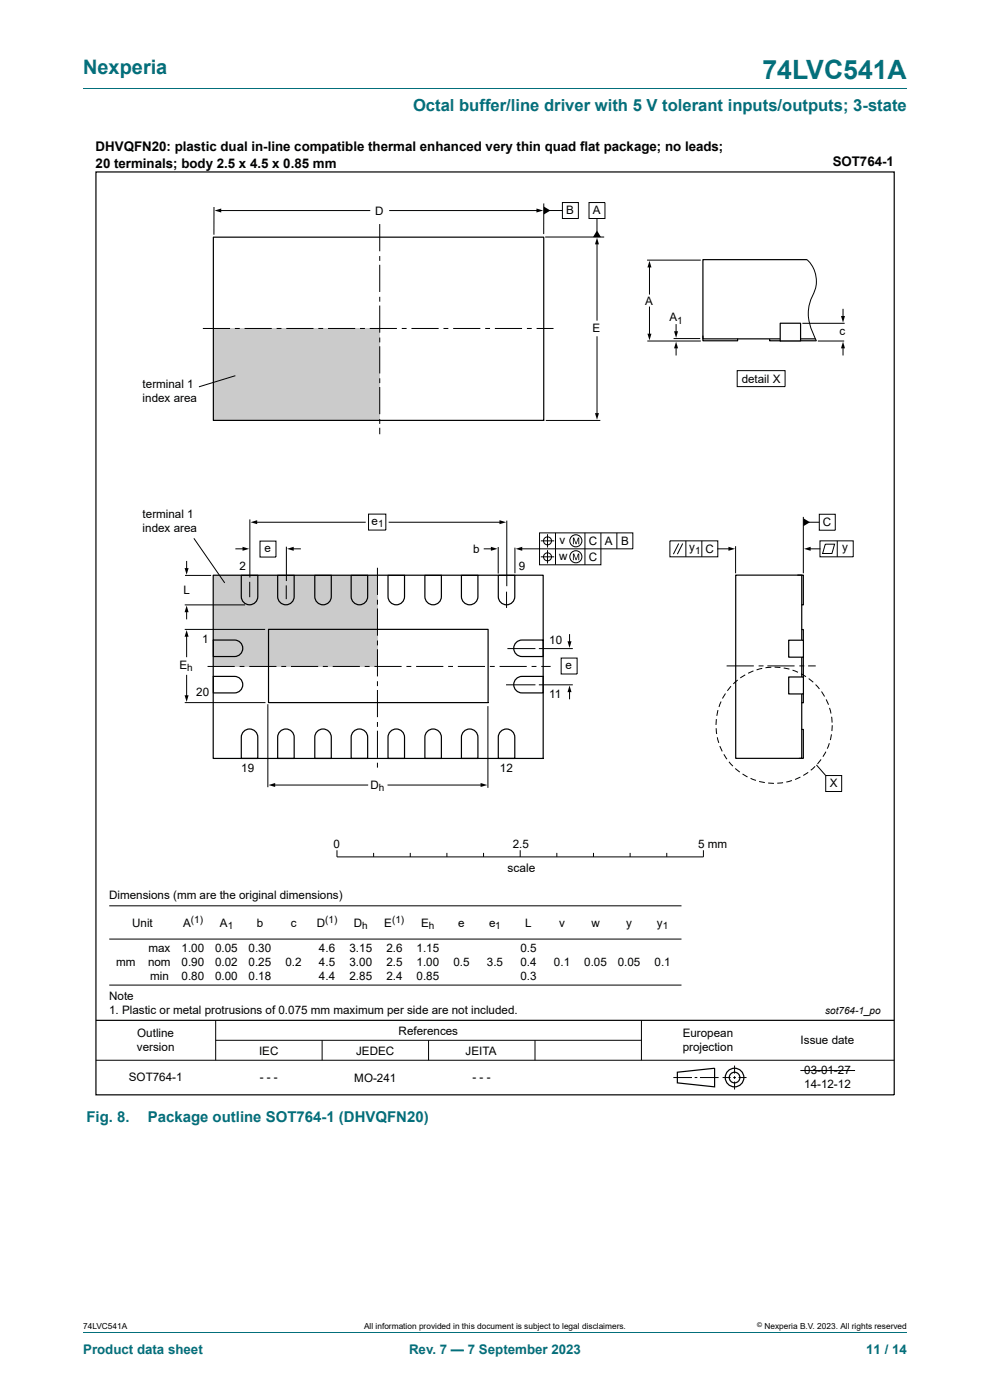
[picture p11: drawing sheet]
<svg xmlns="http://www.w3.org/2000/svg" width="210mm" height="297mm" viewBox="0 0 210 297" stroke-linecap="round" stroke-linejoin="round" font-family="sans-serif">
<path d="M17.6 18.8h174.8" fill="none" stroke="#036f7b" stroke-width=".21"/>
<g fill="none" stroke="#000" stroke-width=".21">
<path d="M116.5 44.7h2.8M119.3 43h3.4v3.4h-3.4zM124.9 43h3.4v3.4h-3.4zM126.6 46.4v2.8M156.4 78.6h10.1v3.4h-10.1zM39.6 119.1v1.7M55.2 114.8h3.3v3.4h-3.3zM78.2 109.1h3.6v3.4h-3.6zM114.4 113h19.8v3.4h-19.8zM114.7 114.7h2.9M114.7 118.1h2.9M116.1 113.3v2.9"/>
<path d="M116.1 116.7v2.8M117.8 113v6.8M124.1 113v6.8M127.5 113v6.8h-13.1v-3.4h-3.9M130.9 113v3.4M142.1 114.7h10.2v3.4h-10.2zM144 115.3l-1.2 2.3M144.8 115.3l-1.1 2.3M145.5 114.7v3.4M148.9 114.7v3.4M152.3 116.4h2.5M156 115.9v5.7"/>
<path d="M170.4 109.7v11.9M171.5 110.8h2.3M171.7 116.4h2.2M173.8 109.1h3.4v3.4h-3.4zM173.9 114.7h7.1v3.4h-7.1zM175.1 115.4h1.9l-.5 2h-2zM177.6 114.7v3.4M119 139.6h3.4v3.4h-3.4zM151.9 154.5l.1 1.2M152 152.6l-.1 1.2M152.2 156.4l.3 1.2M152.3 150.6l-.2 1.3"/>
<path d="M152.7 158.3l.5 1.1M153 148.8l-.5 1.2M153.9 147.1l-.6 1.1M155.1 145.6l-.8 .9M156.5 144.3l-.9 .8M158.1 143.2l-1.1 .6M159.8 142.3l-1.1 .5M161.7 141.8l-1.2 .3M163.6 141.6l-1.2 .1M164.3 141.5l1.2 .1M166.2 141.7l1.2 .3M168.1 142.2l1.2 .4"/>
<path d="M169.9 142.9l1.1 .7M171.5 144l1 .7M173 145.2l.8 1M174.3 146.7l.6 1.1M175.2 159.5l-.6 1M175.2 148.4l.5 1.1M175.9 157.7l-.4 1.1M176 150.2l.3 1.2M176.4 155.8l-.3 1.2M176.4 152.1l.1 1.2M176.5 153.9v1.2M153.5 160l.7 1.1"/>
<path d="M154.6 161.6l.9 .9M156 163l.9 .8M157.5 164.2l1.1 .6M159.2 165.1l1.2 .5M161 165.8l1.2 .2M162.9 166.1l1.3 .1M166.1 166l-1.2 .2M168 165.6l-1.2 .3M169.8 164.9l-1.1 .5M171.4 163.8l-1 .7M172.9 162.6l-.9 .8M173.2 162.3l2 2.2"/>
<path d="M174.2 161.1l-.8 1M175.2 164.5h3.3v3.4h-3.3zM23.2 199.2h121.4M23.2 192.2h121.4M23.2 209h121.4M45.8 216.5v8.4M136.1 216.5v8.4M20.4 224.9h169.3M45.8 220.7h90.3M68.3 220.7v4.2M90.9 220.7v4.2M113.5 220.7v4.2"/>
<path d="M142.8 228.6h4M147.4 228.6h.5M148.5 228.6h3.9M153.3 228.6h1.7M155.5 228.6h.6M155.8 226.1v1.6M155.8 228.3v.6M155.8 229.4v1.7M156.7 228.6h1.7M169.8 227.1h11.6"/>
<circle cx="116.1" cy="118.1" r=".85"/>
<circle cx="116.1" cy="114.7" r=".85"/>
<circle cx="122.2" cy="118.1" r="1.28"/>
<circle cx="122.2" cy="114.7" r="1.28"/>
</g>
<g fill="none" stroke="#000" stroke-width=".25">
<path d="M20.4 216.5h169.3M143.7 227.5l7.9-.9v4l-7.9-.9z"/>
<circle cx="155.8" cy="228.6" r="1.13"/>
<circle cx="155.8" cy="228.6" r="1.98"/>
</g>
<path d="M115.3 43.8l1.5 .9-1.5 .8zM126.6 48.9l.9 1.4h-1.7zM109.4 116.4l1.4-.4v.8zM121.5 114.1h.3l.4 1.1 .4-1.1h.3v1.3h-.2v-1.1l-.4 1.1h-.2l-.4-1.1v1.1h-.2zM121.5 117.4h.3l.4 1.2 .4-1.2h.3v1.4h-.2v-1.1l-.4 1.1h-.2l-.4-1.1v1.1h-.2zM154.5 116l1.4 .4-1.4 .4zM170.4 109.9l1.4 .9-1.4 .8zM170.5 116.4l1.5-.4v.8zM39.2 120.5h.8l-.4 1.4z" fill="#000"/>
<g fill="#cbcbcb">
<path d="M45.3 69.7h35.2v19.5h-35.2z"/>
<path d="M45.2 122.1h34.9v19.3h-34.9z"/>
</g>
<g fill="none" stroke="#000" stroke-width=".21">
<path d="M45.4 43.9v5.9M46.6 44.7h31.8M80.5 47.5v5.8M80.5 54.3v1.1M80.5 56.2v5.7M82.7 44.7h31.4M115.3 43.2v6.5M115.6 50.3h12.6M126.6 51.6v16.3M137.3 55.2h11.3M137.8 56.5v5.9M171.2 55.1a6.3 6.3 0 0 1 1 8.1 9.6 9.6 0 0 0 .7 8.6l.3 .5"/>
<path d="M43 69.7h5.8M49.8 69.7h1.1M49.9 79.7l-7.7 2.4M51.9 69.7h5.7M58.7 69.7h1M60.7 69.7h5.8M67.5 69.7h1.1M69.6 69.7h5.7M76.4 69.7h1M78.4 69.7h5.8M80.5 63v1M80.5 64.8v5.8"/>
<path d="M80.5 71.6v1M80.5 73.5v5.7M85.2 69.7h1M87.3 69.7h5.7M94.1 69.7h1M96.1 69.7h5.8M102.9 69.7h1M105 69.7h5.7M111.8 69.7h1M113.8 69.7h3.6M126.6 71.4v16.5M137.3 72.3h11.4"/>
<path d="M137.8 65.1v6M142.9 71.8h5.6M143.4 68.9v1.7M143.4 73.6v1.7M170.2 68.6h9M173.5 72.3h5.6M178.8 65.6v1.7M178.8 73.6v1.7M80.5 80.3v1M80.5 82.1v5.8M80.5 88.9v1M80.5 90.7v1.4"/>
<path d="M115.8 89.2h11.5M41.1 114.2l6.6 9.5M50 116.4h1.7M53 110.2v12.3M54.3 110.8h23.2M60.7 116v7.3M62 116.4h1.7M82.5 110.8h23.7M102.7 116.4h1.7M105.7 116v5.7M107.5 110.4v14M109.2 116.2v5.4"/>
<path d="M39.2 128.3h12.8M39.2 133.5h17M39.2 122.1h5.6M39.6 129.6v1.7M39.6 134.8v4.5M53 123.4v3.3M80.1 120.4v5.8M80.1 127.2v1.1M80.1 129.1v5.8M80.1 135.9v1M80.1 137.7v5.8M107.4 125.5v3.5"/>
<path d="M107.6 137.6h6M114.3 137.6h7.2M120.8 134.6v1.7M39.2 149.1h17.1M39.6 143.3v4.5M44 141.4h5.8M50.8 141.4h1.1M52.9 141.4h5.7M56.8 149.4v17.6M59.7 141.4h1M61.7 141.4h5.8M68.5 141.4h.1"/>
<path d="M68.5 141.4h1M70.6 141.4h5.7M77.4 141.4h1M79.4 141.4h5.8M80.1 144.5v1.1M80.1 146.4v5.7M80.1 153.2v1M80.1 155v5.8M86.2 141.4h1M88.3 141.4h5.7M95.1 141.4h1M97.1 141.4h5.8"/>
<path d="M103.5 149.8v17.3M103.9 141.4h1M106 141.4h5.7M107.3 145.3h6.3M112.8 141.4h1M114.3 145.3h7.2M114.8 141.4h2M120.8 146.5v1.7M154.1 141.3h5.8M160.9 141.3h1.1M162.8 141.3h5.7M169.6 141.3h1"/>
<path d="M171.4 141.3h1.6M58.1 166.5h19.9M80.1 161.8v1M82.3 166.5h19.9"/>
</g>
<g fill="#000">
<path d="M45.5 44.7l1.4-.5v.9zM113.8 44.2l1.4 .5-1.4 .4zM126.6 50.4l.5 1.4h-.9zM137.8 55.3l.4 1.4h-.9zM137.3 70.8h.9l-.4 1.4zM143 70.3h.8l-.4 1.4zM143.4 72.5l.4 1.4h-.8zM178.4 67h.8l-.4 1.4zM178.8 72.5l.4 1.4h-.8zM126.2 87.6h.9l-.5 1.5zM51.4 116l1.5 .4-1.5 .4zM53.1 110.8l1.5-.4v.8z"/>
<path d="M60.9 116.4l1.4-.4v.8zM104.1 116l1.4 .4-1.4 .4zM105.9 110.4l1.5 .4-1.5 .4zM39.6 128.5l.4 1.4h-.8zM39.6 133.7l.4 1.4h-.8zM120.4 136h.8l-.4 1.5zM39.2 147.5h.8l-.4 1.4zM120.8 145.4l.4 1.4h-.8zM57 166.5l1.4-.4v.9zM101.9 166.1l1.5 .4-1.5 .5z"/>
</g>
<g fill="none" stroke="#000" stroke-width=".25">
<path d="M45.3 50.3h70v38.9h-70zM45.2 122h70v38.9h-70zM45.3 135.8h4.4a1.75 1.75 0 0 1 1.8 1.7 1.75 1.75 0 0 1-1.8 1.8h-4.4zM51.2 122.1h3.5v4.5a1.75 1.75 0 0 1-1.8 1.7 1.75 1.75 0 0 1-1.7-1.7zM57 133.5h46.5v15.6h-46.5zM58.9 122.1h3.5v4.5a1.75 1.75 0 0 1-1.8 1.7 1.75 1.75 0 0 1-1.7-1.7zM66.8 122.1h3.5v4.5a1.75 1.75 0 0 1-1.8 1.7 1.75 1.75 0 0 1-1.7-1.7zM74.5 122.1h3.5v4.5a1.75 1.75 0 0 1-1.8 1.7 1.75 1.75 0 0 1-1.7-1.7zM82.3 122.1h3.5v4.5a1.75 1.75 0 0 1-1.7 1.7 1.75 1.75 0 0 1-1.8-1.7zM90.1 122.1h3.5v4.5a1.75 1.75 0 0 1-1.7 1.7 1.75 1.75 0 0 1-1.8-1.7zM97.9 122.1h3.5v4.5a1.75 1.75 0 0 1-1.8 1.7 1.75 1.75 0 0 1-1.7-1.7zM105.7 122.1h3.5v4.5a1.75 1.75 0 0 1-1.8 1.7 1.75 1.75 0 0 1-1.7-1.7z"/>
<path d="M109.5 136.3l.8-.5h.4h4.5v3.5h-4.5a1.75 1.75 0 0 1-1.6-1.1 1.75 1.75 0 0 1 .4-1.9zM156.1 122h14v38.9h-14zM169.2 122h1.2v6.3h-.3M170.1 133.5h.3v15.6h-.3M45.3 143.5h4.4a1.75 1.75 0 0 1 1.8 1.7 1.75 1.75 0 0 1-1.8 1.8h-4.4zM51.7 155.2a1.75 1.75 0 0 1 1.9-.4 1.75 1.75 0 0 1 1.1 1.6v4.5h-3.5v-4.5v-.5zM59.4 155.2a1.75 1.75 0 0 1 1.9-.4 1.75 1.75 0 0 1 1.1 1.6v4.5h-3.5v-4.5l.1-.5zM67.3 155.2a1.75 1.75 0 0 1 1.9-.4 1.75 1.75 0 0 1 1.1 1.6v4.5h-3.5v-4.5v-.5zM75 155.2a1.75 1.75 0 0 1 1.9-.4 1.75 1.75 0 0 1 1.1 1.6v4.5h-3.5v-4.5l.1-.5zM82.8 155.2a1.75 1.75 0 0 1 1.9-.4 1.75 1.75 0 0 1 1.1 1.6v4.5h-3.5v-4.5l.1-.5zM90.6 155.2a1.75 1.75 0 0 1 1.9-.4 1.75 1.75 0 0 1 1.1 1.6v4.5h-3.5v-4.5l.1-.5zM98.4 155.2a1.75 1.75 0 0 1 1.9-.4 1.75 1.75 0 0 1 1.1 1.6v4.5h-3.5v-4.5v-.5z"/>
<path d="M106.2 155.2a1.75 1.75 0 0 1 1.9-.4 1.75 1.75 0 0 1 1.1 1.6v4.5h-3.5v-4.5l.1-.5zM109.5 144l.8-.4 .4-.1h4.5v3.5h-4.5a1.75 1.75 0 0 1-1.6-1.1 1.75 1.75 0 0 1 .4-1.9zM170.1 154.7h.3v6.2h-.8"/>
</g>
<path d="M167.3 135.8h3.1v3.6h-3.1z" fill="#fefefe"/>
<path d="M167.3 135.8h3.1v3.6h-3.1z" fill="none" stroke="#000" stroke-width=".25"/>
<path d="M167.3 143.6h3.1v3.6h-3.1z" fill="#fefefe"/>
<path d="M171.2 55.1h-22.1v16.8h23.9M149.1 71.3v1h7.4v-.4M163.3 71.9v.4h9.9M167.3 143.6h3.1v3.6h-3.1z" fill="none" stroke="#000" stroke-width=".25"/>
<path d="M165.5 68.6h4.3v3.7h-4.3z" fill="#fefefe"/>
<path d="M20.4 36.5h169.3v195.8h-169.3zM165.5 68.6h4.3v3.7h-4.3z" fill="none" stroke="#000" stroke-width=".25"/>
<path d="M60.7 124.2v2.9M71.5 180.4v1.4h77.7v-1.4M79.3 180.9v.9M87 180.9v.9M94.8 180.9v.9M102.6 180.9v.9M110.3 180.4v1.4M118.1 180.9v.9M125.9 180.9v.9M133.7 180.9v.9M141.4 180.9v.9" fill="none" stroke="#000" stroke-width=".21"/>
<path d="M17.6 282.6h174.8" fill="none" stroke="#036f7b" stroke-width=".21"/>
<text font-size="5.6" fill="#036f7b" x="161.7" y="16.8">74LVC541A</text>
<text font-size="4.2" fill="#036f7b" x="17.6" y="15.6">Nexperia</text>
<text font-size="3.5" fill="#036f7b" x="87.6" y="23.7">Octal buffer/line driver with 5 V tolerant inputs/outputs; 3-state</text>
<g font-size="3.2" fill="#036f7b">
<text x="18.3" y="238">Fig. 8.</text>
<text x="31.3" y="238">Package outline SOT764-1 (DHVQFN20)</text>
</g>
<g font-size="2.8">
<text x="20.3" y="32.1">DHVQFN20: plastic dual in-line compatible thermal enhanced very thin quad flat package; no leads;</text>
<text x="20.3" y="35.5">20 terminals; body 2.5 x 4.5 x 0.85 mm</text>
<text x="176.6" y="35.2">SOT764-1</text>
</g>
<g font-size="2.8" fill="#036f7b">
<text x="17.6" y="287.2">Product data sheet</text>
<text x="86.8" y="287.2">Rev. 7 — 7 September 2023</text>
<text x="183.7" y="287.2">11 / 14</text>
</g>
<g font-size="2.5">
<text x="79.6" y="45.7">D</text>
<text x="120.1" y="45.4">B</text>
<text x="125.8" y="45.4">A</text>
<text x="136.9" y="64.7">A</text>
<text x="125.7" y="70.5">E</text>
<text x="142" y="68.2">A</text>
<text x="178.1" y="71.2">c</text>
<text x="30.3" y="82.2">terminal 1</text>
<text x="157.3" y="81.2">detail X</text>
<text x="30.3" y="85.2">index area</text>
<text x="30.3" y="109.9">terminal 1</text>
<text x="30.3" y="112.9">index area</text>
<text x="78.8" y="111.3">e</text>
<text x="174.5" y="111.6">C</text>
<text x="56.1" y="117.1">e</text>
<text x="100.4" y="117.3">b</text>
<text x="118.6" y="118.8">w</text>
<text x="118.7" y="115.4">v</text>
<text x="124.9" y="115.5">C</text>
<text x="124.9" y="118.9">C</text>
<text x="128.3" y="115.5">A</text>
<text x="131.8" y="115.5">B</text>
<text x="146.2" y="116.9">y</text>
<text x="149.6" y="117.3">C</text>
<text x="178.7" y="116.9">y</text>
<text x="38.9" y="126">L</text>
<text x="50.8" y="120.9">2</text>
<text x="110.1" y="120.9">9</text>
<text x="42.9" y="136.5">1</text>
<text x="116.5" y="136.6">10</text>
<text x="38.1" y="141.9">E</text>
<text x="120" y="141.9">e</text>
<text x="41.6" y="147.6">20</text>
<text x="116.5" y="148">11</text>
<text x="51.2" y="163.7">19</text>
<text x="78.6" y="167.4">D</text>
<text x="106" y="163.7">12</text>
<text x="176" y="167">X</text>
<text x="70.8" y="179.8">0</text>
<text x="108.8" y="179.8">2.5</text>
<text x="148.1" y="179.8">5 mm</text>
<text x="107.7" y="185">scale</text>
<text x="23.1" y="190.7">Dimensions (mm are the original dimensions)</text>
<text x="28" y="196.6">Unit</text>
<text x="38.8" y="196.6">A</text>
<text x="46.6" y="196.6">A</text>
<text x="54.5" y="196.6">b</text>
<text x="61.7" y="196.6">c</text>
<text x="67.2" y="196.6">D</text>
<text x="75" y="196.6">D</text>
<text x="81.5" y="196.6">E</text>
<text x="89.3" y="196.6">E</text>
<text x="97.2" y="196.6">e</text>
<text x="103.7" y="196.6">e</text>
<text x="111.4" y="196.6">L</text>
<text x="118.6" y="196.6">v</text>
<text x="125.4" y="196.6">w</text>
<text x="132.8" y="196.6">y</text>
<text x="139.4" y="196.6">y</text>
<text x="31.5" y="202">max</text>
<text x="38.5" y="202">1.00</text>
<text x="45.6" y="202">0.05</text>
<text x="52.7" y="202">0.30</text>
<text x="67.7" y="202">4.6</text>
<text x="74.1" y="202">3.15</text>
<text x="81.9" y="202">2.6</text>
<text x="88.4" y="202">1.15</text>
<text x="110.4" y="202">0.5</text>
<text x="24.7" y="205">mm</text>
<text x="31.4" y="204.9">nom</text>
<text x="31.8" y="207.9">min</text>
<text x="38.5" y="205">0.90</text>
<text x="38.5" y="207.8">0.80</text>
<text x="45.6" y="205">0.02</text>
<text x="45.6" y="207.8">0.00</text>
<text x="52.7" y="205">0.25</text>
<text x="52.7" y="207.8">0.18</text>
<text x="60.6" y="205">0.2</text>
<text x="67.7" y="205">4.5</text>
<text x="67.7" y="207.8">4.4</text>
<text x="74.1" y="205">3.00</text>
<text x="74.1" y="207.8">2.85</text>
<text x="81.9" y="205">2.5</text>
<text x="81.9" y="207.8">2.4</text>
<text x="88.4" y="205">1.00</text>
<text x="88.4" y="207.8">0.85</text>
<text x="96.2" y="205">0.5</text>
<text x="103.3" y="205">3.5</text>
<text x="110.4" y="205">0.4</text>
<text x="110.4" y="207.8">0.3</text>
<text x="117.5" y="205">0.1</text>
<text x="123.9" y="205">0.05</text>
<text x="131" y="205">0.05</text>
<text x="138.8" y="205">0.1</text>
<text x="23.1" y="212.1">Note</text>
<text x="23.1" y="215.1">1. Plastic or metal protrusions of 0.075 mm maximum per side are not included.</text>
<text x="29.1" y="220.1">Outline</text>
<text x="84.6" y="219.6">References</text>
<text x="144.8" y="220.1">European</text>
<text x="169.8" y="221.5">Issue date</text>
<text x="29.1" y="223.1">version</text>
<text x="55" y="223.8">IEC</text>
<text x="75.5" y="223.8">JEDEC</text>
<text x="98.8" y="223.8">JEITA</text>
<text x="144.8" y="223.1">projection</text>
<text x="170.6" y="227.9">03-01-27</text>
<text x="27.3" y="229.4">SOT764-1</text>
<text x="55.1" y="229.4">- - -</text>
<text x="75.2" y="229.6">MO-241</text>
<text x="100.2" y="229.4">- - -</text>
<text x="170.6" y="230.8">14-12-12</text>
</g>
<g font-size="2.1">
<text x="143.7" y="68.7">1</text>
<text x="80.2" y="111.8">1</text>
<text x="147.5" y="117.5">1</text>
<text x="39.7" y="142.4">h</text>
<text x="80.4" y="167.9">h</text>
<text x="40.5" y="195.9">(1)</text>
<text x="48.3" y="197.1">1</text>
<text x="69" y="195.9">(1)</text>
<text x="76.8" y="197.1">h</text>
<text x="83.2" y="195.9">(1)</text>
<text x="91" y="197.1">h</text>
<text x="105.1" y="197.1">1</text>
<text x="140.6" y="197.1">1</text>
<text x="175" y="215.2">sot764-1_po</text>
</g>
<g font-size="1.8">
<text x="17.6" y="282">74LVC541A</text>
<text x="77.2" y="282">All information provided in this document is subject to legal disclaimers.</text>
<text x="162.2" y="282">Nexperia B.V. 2023. All rights reserved</text>
</g>
<text font-size="1.4" x="160.6" y="281.6">©</text>
</svg>
